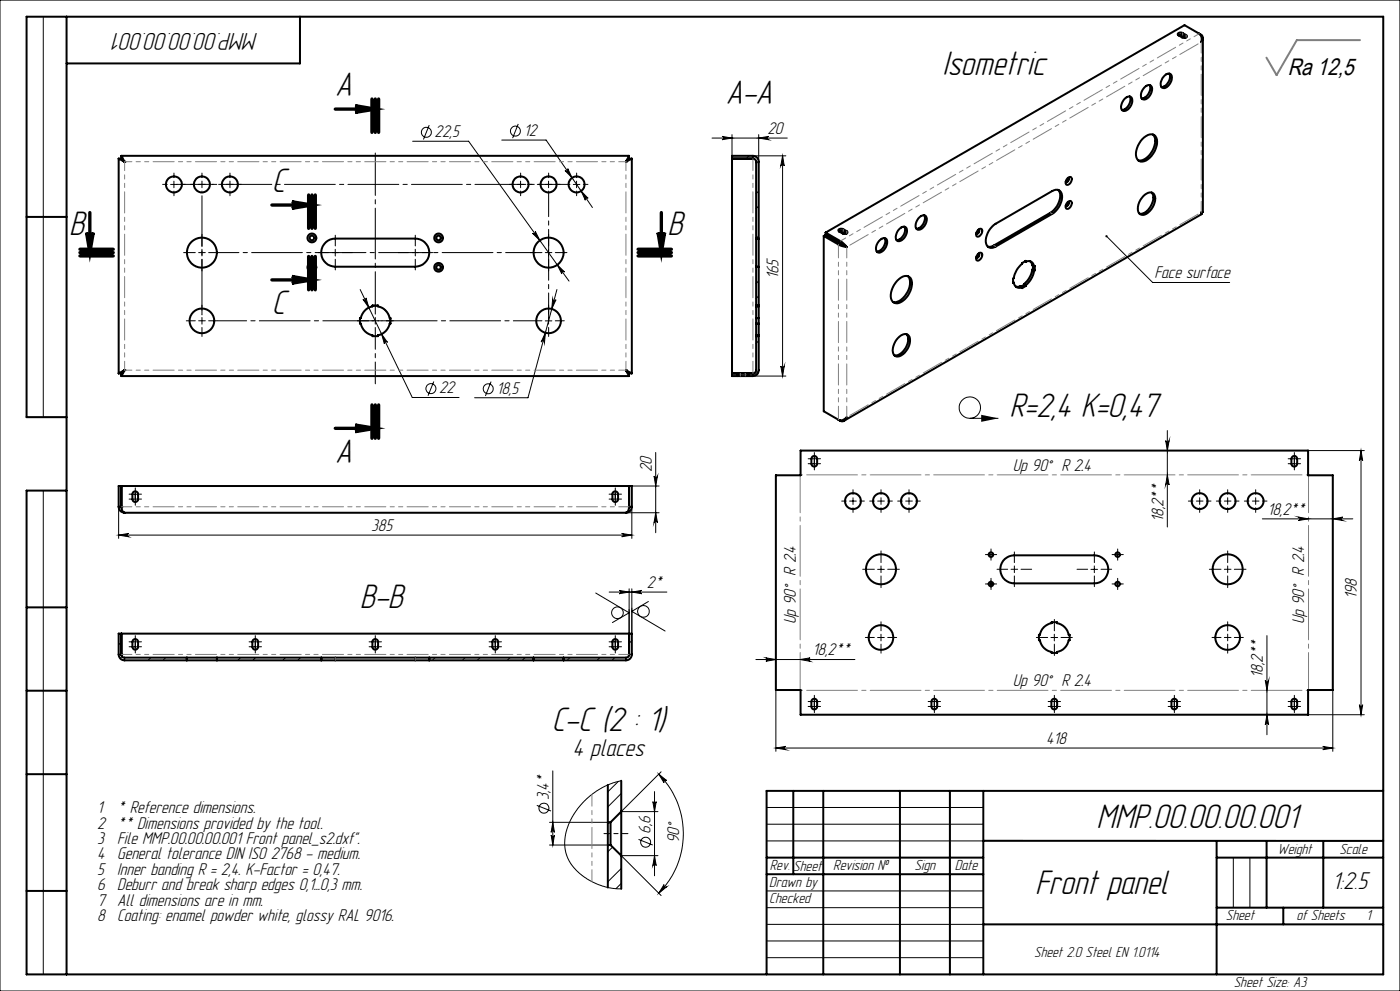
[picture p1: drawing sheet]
<svg xmlns="http://www.w3.org/2000/svg" width="420mm" height="297mm" viewBox="0 0 420 297" stroke-linecap="round" stroke-linejoin="round" font-family="sans-serif">
<g fill="none" stroke="#000" stroke-width=".3">
<path d="M0 0h420v297h-420zM13 5v120M128.8 37.5l-1.8 4.3M155.5 37.1l-1.7 4.3M51.2 55.3h2M52.2 54.3v2M123.8 42.3h16.8l30.1 41.9M150.5 42h13.3l13.9 20.2M155.2 55.3h2M156.2 54.3v2M163.6 55.3h2M164.6 54.3v2"/>
<path d="M169.5 51.1a.5 .5 0 0 0 .7 .1 .5 .5 0 0 0 .1-.7l1.3 2.8zM172 55.3h2M173 54.3v2M174.3 57.3l2.1 2.1a.5 .5 0 0 0-.6-.1 .5 .5 0 0 0-.2 .7zM213.6 41.4h22.6M216.6 40.9l3 .5-3 .5a.49 .49 0 0 0 .5-.5 .49 .49 0 0 0-.5-.5zM219.6 40.4v6.3M224.7 46.7l-.8 .8M225.8 46.7h10M227.6 40.4v8.1M227.6 41.4l3-.5a.49 .49 0 0 0-.5 .5 .49 .49 0 0 0 .5 .5zM227.6 57.3l-.8 .7"/>
<path d="M227.6 48.3l-.8 .8M234.8 46.7v66M234.8 46.7l.5 3a.51 .51 0 0 0-.5-.5 .51 .51 0 0 0-.6 .5zM99.6 75.7h2M100.6 74.7v2M159.8 69.9a.49 .49 0 0 0 .7 .1 .49 .49 0 0 0 .1-.6l1.4 2.7zM163.6 75.7h2M164.6 74.7v2M167.2 79.4l2.2 2.1a.49 .49 0 0 0-.7-.1 .49 .49 0 0 0-.1 .7zM227.6 70.7l-.8 .8M227.6 61.7l-.8 .8M332 70.8l13.8 13.9h23.1"/>
<path d="M108.1 86.8l15.6 32.3h14M108.9 89.7a.49 .49 0 0 0 .6 .2 .49 .49 0 0 0 .3-.6l.9 2.9zM109.8 92.7a4.4 4.4 0 0 1 5-.3 4.4 4.4 0 0 1 2.1 4.6M163.6 96.2h2M163.6 99.7l-.3 3.1a.51 .51 0 0 0-.3-.6 .51 .51 0 0 0-.7 .3zM164.6 95.2v2M165.8 89.6a.51 .51 0 0 0 .4 .6 .51 .51 0 0 0 .6-.4l-1.3 2.8zM167.1 86.8l-8.7 32.4h-16M227.6 84.2l-.8 .8M227.6 88.7l-.8 .8M114.5 100.1l1.7 2.5a.51 .51 0 0 0-.6-.2 .51 .51 0 0 0-.3 .6zM130.1 114.3l-1.7 4.3"/>
<path d="M147.3 114.4l-1.7 4.3M225.8 112.7h10M227.6 111.1l-1.6 1.6M227.6 102.1l-.8 .8M234.2 109.7a.51 .51 0 0 0 .6 .5 .51 .51 0 0 0 .5-.5l-.5 3zM196.7 135.6v24.1M243.3 139h2M244.3 138v2M291 125.4h8.5M349.7 132a.51 .51 0 0 0 .5 .5 .51 .51 0 0 0 .5-.5l-.5 3zM350.2 129v28.9M387.3 139h2"/>
<path d="M388.3 138v2M392.4 135h16.9M408.3 135l.5 3a.49 .49 0 0 0-.5-.4 .49 .49 0 0 0-.5 .4zM408.3 135v79.2M13 147v145M35.6 151.9v9.5M39.6 148.1h2M40.6 147.1v2M183.6 148.1h2M184.6 147.1v2M186.5 159.9l3 .5-3 .5a.49 .49 0 0 0 .5-.5 .49 .49 0 0 0-.5-.5zM187.8 153.7h9.9"/>
<path d="M188.7 145.7h9M189.5 151.9v9.5M196.2 142.7a.51 .51 0 0 0 .5 .4 .51 .51 0 0 0 .5-.4l-.5 3zM196.7 153.7l.5 3a.51 .51 0 0 0-.5-.5 .51 .51 0 0 0-.5 .5zM254.9 150.2h2M255.9 149.2v2M350.2 142.3l.5 3a.51 .51 0 0 0-.5-.4 .51 .51 0 0 0-.5 .4zM378.7 155.5h27.1M389.5 155l3 .5-3 .5a.51 .51 0 0 0 .5-.5 .51 .51 0 0 0-.5-.5zM399.8 155.5l3-.5a.51 .51 0 0 0-.5 .5 .51 .51 0 0 0 .5 .5zM35.6 160.4l3-.5a.49 .49 0 0 0-.5 .5 .49 .49 0 0 0 .5 .5zM35.6 160.4h153.9"/>
<path d="M178.7 177.7l10 6-5 2.9M182.7 177.4h17.4M185.7 176.9l3 .5-3 .5a.49 .49 0 0 0 .5-.5 .49 .49 0 0 0-.5-.5zM188.7 176.5v13.4M189.5 176.5v13.4M189.5 177.4l3-.5a.49 .49 0 0 0-.5 .5 .49 .49 0 0 0 .5 .5zM263.3 170.6h2M264.3 169.6v2M296.3 166.2h2M296.3 175h2M297.3 165.2v2M297.3 174v2"/>
<path d="M327.3 170.6h2M328.3 169.6v2M334.3 166.2h2M334.3 175h2M335.3 165.2v2M335.3 174v2M36.4 192.4l-.8 .8M36.6 196.7l-.5 .6M39.6 193.8h2M40.6 192.9v1.9M45.2 197.1l-.8 .8M49.7 197.1l-.8 .8"/>
<path d="M72.1 197.1l-.7 .8M75.6 193.8h2M76.6 192.9v1.9M76.7 197.1l-.9 .8M85.6 197.1l-.8 .8M90.1 197.1l-.8 .8M111.6 193.8h2M112.6 192.9v1.9M130.5 197.1l-.8 .8M139.5 197.1l-.8 .8M144 197.1l-.8 .8M147.6 192.4h2"/>
<path d="M148.6 191.4v2M153 197.1l-.8 .8M157.5 197.1l-.8 .8M171 197.1l-.9 .8M179.9 197.1l-.8 .8M183.6 192.4h2M184.4 197.1l-.8 .8M184.6 191.4v2M189.5 192l-.8 .8M194.5 180.3l-5 2.9 10 5.9M226.8 197.7h29.7M229.8 197.2l3 .5-3 .5a.51 .51 0 0 0 .4-.5 .51 .51 0 0 0-.4-.5z"/>
<path d="M240 197.7l3-.5a.51 .51 0 0 0-.4 .5 .51 .51 0 0 0 .4 .5zM263.3 191.1h2M264.3 190.1v2M315.3 191.1h2M316.3 190.1v2M380.1 190.5v29.7M232.8 206.8v18.4M243.3 210.3h2M244.3 209.3v2M279.3 210.3h2M280.3 209.3v2M315.3 210.3h2"/>
<path d="M316.3 209.3v2M351.3 210.3h2M352.3 209.3v2M379.6 203.9a.49 .49 0 0 0 .5 .5 .49 .49 0 0 0 .5-.5l-.5 3zM380.1 214.2l.5 3a.49 .49 0 0 0-.5-.5 .49 .49 0 0 0-.5 .5zM387.3 210.3h2M388.3 209.3v2M392.4 214.2h16.9M399.8 206.8v18.4M407.8 211.2a.49 .49 0 0 0 .5 .5 .49 .49 0 0 0 .5-.5l-.5 3zM165.8 231v22.3M185.5 234.2l-3.1 3.1"/>
<path d="M186.4 234l-2.6 .7-3.2 1.4-3 2-2.9 2.6-1.5 1.8-2 3.2-1.3 3.5-.5 3 .1 2.4 .8 2.5 1.5 2.5 2.2 2.3 3.3 2.2 3.4 1.4 3 .7 2.7 .2M186.4 237.8l-4 4M196.4 237.2v25.3M197.6 232l2.4 1.9a.51 .51 0 0 0-.7 0 .51 .51 0 0 0-.1 .7zM197.6 232a25.2 25.2 0 0 1 0 35.7M198.3 231.3l-11.9 11.9h11M232.8 224.2l3-.5a.49 .49 0 0 0-.5 .5 .49 .49 0 0 0 .5 .5zM232.8 224.2h167M396.8 223.7l3 .5-3 .5a.49 .49 0 0 0 .5-.5 .49 .49 0 0 0-.5-.5zM161 241.4l4.3 1.7M164.9 253.3h17.5M164.9 246.4h17.5"/>
<path d="M165.3 250.3a.49 .49 0 0 0 .5 .4 .49 .49 0 0 0 .5-.4l-.5 3zM165.8 246.4l.5 3a.49 .49 0 0 0-.5-.4 .49 .49 0 0 0-.5 .4zM183.8 253.9l-1.4 1.4M191.6 251.6l4.2 1.7M195.9 240.2a.49 .49 0 0 0 .5 .5 .49 .49 0 0 0 .5-.5l-.5 3zM196.4 256.4l.5 3a.49 .49 0 0 0-.5-.4 .49 .49 0 0 0-.5 .4zM197.4 256.4h-11l11.9 12M230 247h65M230 242h65M230 252h65M370 257v15M375 257v15"/>
<path d="M186.4 260.3l-4 4M186.4 264.8l-1.6 1.5M199.2 265.1a.51 .51 0 0 0 .1 .7 .51 .51 0 0 0 .7 0l-2.4 1.9zM230 277h65M230 267h65M230 272h65M230 287h65M230 282h65"/>
<circle cx="127.9" cy="39.6" r="1.51"/>
<circle cx="154.6" cy="39.3" r="1.49"/>
<circle cx="129.3" cy="116.5" r="1.5"/>
<circle cx="146.5" cy="116.5" r="1.49"/>
<circle cx="290.9" cy="122.2" r="3.2"/>
<circle cx="185.2" cy="183.6" r="1.75"/>
<circle cx="193" cy="183.2" r="1.76"/>
<circle cx="163.2" cy="242.2" r="1.5"/>
<circle cx="193.7" cy="252.4" r="1.48"/>
</g>
<g fill="#000">
<path d="M331.7 70.6a.34 .34 0 0 1 .6 .2 .34 .34 0 0 1-.5 .4 .34 .34 0 0 1-.2-.6l.4 .2zM294.4 124.3l5.1 1.1-5.1 1z"/>
<path d="M106.6 31.7l6 1-6 1a1.01 1.01 0 0 0 .9-1 1.01 1.01 0 0 0-.9-1zM106.6 127.4l6 1-6 1a.99 .99 0 0 0 .9-1 .99 .99 0 0 0-.9-1z"/>
<path d="M234.8 46.7l.5 3a.51 .51 0 0 0-.5-.5 .51 .51 0 0 0-.6 .5zM234.2 109.7a.51 .51 0 0 0 .6 .5 .51 .51 0 0 0 .5-.5l-.5 3zM196.2 142.7a.51 .51 0 0 0 .5 .4 .51 .51 0 0 0 .5-.4l-.5 3zM196.7 153.7l.5 3a.51 .51 0 0 0-.5-.5 .51 .51 0 0 0-.5 .5zM195.9 240.2a.49 .49 0 0 0 .5 .5 .49 .49 0 0 0 .5-.5l-.5 3zM196.4 256.4l.5 3a.49 .49 0 0 0-.5-.4 .49 .49 0 0 0-.5 .4z"/>
<path d="M197.4 69.7a.99 .99 0 0 0 1 1 .99 .99 0 0 0 1-1l-1 6zM26 69.7a1.01 1.01 0 0 0 1 1 1.01 1.01 0 0 0 1-1l-1 6zM87.6 60.5l6 1-6 .9a.99 .99 0 0 0 .9-.9 .99 .99 0 0 0-.9-1zM87.6 82.9l6 1-6 1a1.01 1.01 0 0 0 .9-1 1.01 1.01 0 0 0-.9-1z"/>
<path d="M165.8 89.6l-.3 3 1.3-2.8a.51 .51 0 0 1-.6 .4 .51 .51 0 0 1-.4-.6zM163.6 99.7l-1.3 2.8a.51 .51 0 0 1 .7-.3 .51 .51 0 0 1 .3 .6zM108.9 89.7l1.8 2.5-.9-2.9a.49 .49 0 0 1-.2 .6 .49 .49 0 0 1-.7-.2zM114.5 100.1l.8 2.9a.51 .51 0 0 1 .3-.6 .51 .51 0 0 1 .6 .2zM167.2 79.4l1.4 2.7a.49 .49 0 0 1 .1-.7 .49 .49 0 0 1 .7 .1zM159.8 69.9l2.2 2.2-1.4-2.7a.49 .49 0 0 1-.1 .6 .49 .49 0 0 1-.7-.1zM174.3 57.3l1.3 2.7a.5 .5 0 0 1 .2-.7 .5 .5 0 0 1 .6 .1zM169.5 51.1l2.1 2.2-1.3-2.8a.49 .49 0 0 1-.1 .7 .49 .49 0 0 1-.7-.1z"/>
<path d="M225.5 111.9a.3 .3 0 0 1 .6 0 .3 .3 0 0 1-.6 0zM225.5 47.6a.3 .3 0 0 1 .6 0 .3 .3 0 0 1-.6 0z"/>
<path d="M35.6 160.4l3-.5a.49 .49 0 0 0-.5 .5 .49 .49 0 0 0 .5 .5zM186.5 159.9l3 .5-3 .5a.49 .49 0 0 0 .5-.5 .49 .49 0 0 0-.5-.5z"/>
<path d="M188.4 151.9a.3 .3 0 0 1 .6 0 .3 .3 0 0 1-.6 0zM36.1 151.9a.3 .3 0 0 1 .6 0 .3 .3 0 0 1-.6 0z"/>
<path d="M350.2 142.3l.5 3a.51 .51 0 0 0-.5-.4 .51 .51 0 0 0-.5 .4zM349.7 132a.51 .51 0 0 0 .5 .5 .51 .51 0 0 0 .5-.5l-.5 3zM165.3 250.3a.49 .49 0 0 0 .5 .4 .49 .49 0 0 0 .5-.4l-.5 3zM165.8 246.4l.5 3a.49 .49 0 0 0-.5-.4 .49 .49 0 0 0-.5 .4z"/>
<path d="M185.7 176.9l3 .5-3 .5a.49 .49 0 0 0 .5-.5 .49 .49 0 0 0-.5-.5zM189.5 177.4l3-.5a.49 .49 0 0 0-.5 .5 .49 .49 0 0 0 .5 .5z"/>
<path d="M188.4 196.1a.3 .3 0 0 1 .6 0 .3 .3 0 0 1-.6 0zM36.1 196.1a.3 .3 0 0 1 .6 0 .3 .3 0 0 1-.6 0z"/>
<path d="M229.8 197.2l3 .5-3 .5a.51 .51 0 0 0 .4-.5 .51 .51 0 0 0-.4-.5zM240 197.7l3-.5a.51 .51 0 0 0-.4 .5 .51 .51 0 0 0 .4 .5zM216.6 40.9l3 .5-3 .5a.49 .49 0 0 0 .5-.5 .49 .49 0 0 0-.5-.5zM227.6 41.4l3-.5a.49 .49 0 0 0-.5 .5 .49 .49 0 0 0 .5 .5z"/>
<path d="M407.8 211.2a.49 .49 0 0 0 .5 .5 .49 .49 0 0 0 .5-.5l-.5 3zM408.3 135l.5 3a.49 .49 0 0 0-.5-.4 .49 .49 0 0 0-.5 .4zM380.1 214.2l.5 3a.49 .49 0 0 0-.5-.5 .49 .49 0 0 0-.5 .5zM379.6 203.9a.49 .49 0 0 0 .5 .5 .49 .49 0 0 0 .5-.5l-.5 3z"/>
<path d="M232.8 224.2l3-.5a.49 .49 0 0 0-.5 .5 .49 .49 0 0 0 .5 .5zM396.8 223.7l3 .5-3 .5a.49 .49 0 0 0 .5-.5 .49 .49 0 0 0-.5-.5zM389.5 155l3 .5-3 .5a.51 .51 0 0 0 .5-.5 .51 .51 0 0 0-.5-.5zM399.8 155.5l3-.5a.51 .51 0 0 0-.5 .5 .51 .51 0 0 0 .5 .5z"/>
<path d="M199.2 265.1a.51 .51 0 0 0 .1 .7 .51 .51 0 0 0 .7 0l-2.4 1.9zM197.6 232l2.4 1.9a.51 .51 0 0 0-.7 0 .51 .51 0 0 0-.1 .7z"/>
</g>
<path d="M106.6 31.7l6 1-6 1a1.01 1.01 0 0 0 .9-1 1.01 1.01 0 0 0-.9-1zM26 69.7a1.01 1.01 0 0 0 1 1 1.01 1.01 0 0 0 1-1l-1 6zM87.6 60.5l6 1-6 .9a.99 .99 0 0 0 .9-.9 .99 .99 0 0 0-.9-1zM197.4 69.7a.99 .99 0 0 0 1 1 .99 .99 0 0 0 1-1l-1 6zM87.6 82.9l6 1-6 1a1.01 1.01 0 0 0 .9-1 1.01 1.01 0 0 0-.9-1zM106.6 127.4l6 1-6 1a.99 .99 0 0 0 .9-1 .99 .99 0 0 0-.9-1z" fill="none" stroke="#000" stroke-width="1" stroke-linecap="butt"/>
<g fill="none" stroke="#000" stroke-width=".3" stroke-dasharray="15.2 1.3 1.3 1.3">
<path d="M50.2 55.3h-1.4M52.2 53.3v-1.4M52.2 57.3v1.4M54.2 55.3h1.4M58.6 55.3h-1.4M60.6 55.3v-1M60.6 55.3h-1M60.6 55.3v1M60.6 55.3h1M60.6 53.3v-1.4M62.6 55.3h1.4M67 55.3h-1.4"/>
<path d="M69 55.3v-1M69 55.3h-1M69 55.3v1M69 55.3h1M69 53.3v-1.4M69 57.3v1.4M71 55.3h1.4M154.2 55.3h-1.4M156.2 53.3v-1.4M156.2 57.3v1.4M158.2 55.3h1.4M162.6 55.3h-1.4"/>
<path d="M164.6 53.3v-1.4M166.6 55.3h1.4M173 53.3v-1.4M173 57.3v1.4M175 55.3h1.4M58.6 75.7h-3.5M60.6 75.7v-1M60.6 75.7h-1M60.6 75.7v1M60.6 75.7h1M60.6 73.7v-3.5M60.6 77.7v3.5"/>
<path d="M98.6 75.7h-3.2M100.6 73.7v-3.2M100.6 77.7v3.2M102.6 75.7h3.2M122.6 75.7h-3.2M124.6 75.7h1M124.6 75.7v-1M124.6 75.7h-1M124.6 75.7v1M124.6 73.7v-3.2M124.6 77.7v3.2M126.6 75.7h3.2"/>
<path d="M162.6 75.7h-3.5M164.6 73.7v-3.5M164.6 77.7v3.5M166.6 75.7h3.5M58.6 96.1h-2.7M60.6 96.1v-1M60.6 96.1h-1M60.6 96.1v1M60.6 96.1h1M60.6 94.1v-2.7M60.6 98.1v2.7M62.6 96.1h2.7"/>
<path d="M110.6 96.1h-3.4M112.6 96.1v-1M112.6 96.1h-1M112.6 96.1v1M112.6 96.1h1M114.6 96.1h3.4M164.6 94.1v-2.7M164.6 98.1v2.7M166.6 96.1h2.7M243.3 139h-.9M243.3 137.5h-.9M244.3 138v-.9"/>
<path d="M244.3 140v.8M244.3 137.5v-1M244.3 137.5h-1M244.3 137.5v1M244.3 137.5h1M244.3 136.5v-.9M244.3 138.5v.9M245.3 139h.9M245.3 137.5h.9M387.3 139h-.9M387.3 137.5h-.9M388.3 138v-.9"/>
<path d="M388.3 140v.8M388.3 137.5v-1M388.3 137.5h-1M388.3 137.5v1M388.3 137.5h1M388.3 136.5v-.9M388.3 138.5v.9M389.3 139h.9M389.3 137.5h.9M39.6 148.1h-.9M39.6 149.6h-.9M40.6 149.1v.9"/>
<path d="M40.6 147.1v-.9M40.6 149.6v1M40.6 149.6h1M40.6 149.6v-1M40.6 149.6h-1M40.6 150.6v.8M40.6 148.6v-.9M41.6 148.1h.8M41.6 149.6h.8M183.6 148.1h-.9M183.6 149.6h-.9M184.6 149.1v.9"/>
<path d="M184.6 147.1v-.9M184.6 149.6v1M184.6 149.6h1M184.6 149.6v-1M184.6 149.6h-1M184.6 150.6v.8M184.6 148.6v-.9M185.6 148.1h.8M185.6 149.6h.8M253.9 150.2h-1.4M255.9 148.2v-1.4M255.9 152.2v1.4"/>
<path d="M257.9 150.2h1.4M262.3 150.2h-1.4M264.3 150.2v-1M264.3 150.2h-1M264.3 150.2v1M264.3 150.2h1M264.3 148.2v-1.4M264.3 152.2v1.4M266.3 150.2h1.4M270.7 150.2h-1.4M272.7 150.2v-1M272.7 150.2h-1"/>
<path d="M272.7 150.2v1M272.7 150.2h1M272.7 148.2v-1.4M272.7 152.2v1.4M274.7 150.2h1.4M357.9 150.2h-1.4M359.9 150.2v-1M359.9 150.2h-1M359.9 150.2v1M359.9 150.2h1M359.9 148.2v-1.4M359.9 152.2v1.4"/>
<path d="M361.9 150.2h1.4M366.3 150.2h-1.4M368.3 150.2v-1M368.3 150.2h-1M368.3 150.2v1M368.3 150.2h1M368.3 148.2v-1.4M368.3 152.2v1.4M370.3 150.2h1.4M374.7 150.2h-1.4M376.7 150.2v-1M376.7 150.2h-1"/>
<path d="M376.7 150.2v1M376.7 150.2h1M376.7 148.2v-1.4M376.7 152.2v1.4M378.7 150.2h1.4M262.3 170.6h-3.5M264.3 168.6v-3.5M264.3 172.6v3.5M266.3 170.6h3.5M296.3 166.2h-.7M296.3 175h-.7M297.3 165.2v-.7"/>
<path d="M297.3 167.2v.7M297.3 174v-.7M297.3 176v.7M298.3 166.2h.7M298.3 175h.7M302.3 170.6h-3.2M304.3 170.6h-1M304.3 170.6v1M304.3 170.6h1M304.3 170.6v-1M304.3 172.6v3.2M304.3 168.6v-3.2"/>
<path d="M306.3 170.6h3.2M326.3 170.6h-3.2M328.3 172.6v3.2M328.3 168.6v-3.2M330.3 170.6h3.2M334.3 166.2h-.7M334.3 175h-.7M335.3 165.2v-.7M335.3 167.2v.7M335.3 174v-.7M335.3 176v.7M336.3 166.2h.7"/>
<path d="M336.3 175h.7M366.3 170.6h-3.5M368.3 170.6v-1M368.3 170.6h-1M368.3 170.6v1M368.3 170.6h1M368.3 168.6v-3.5M368.3 172.6v3.5M370.3 170.6h3.5M39.6 193.8h-.9M39.6 192.4h-.9M40.6 192.8v-.8"/>
<path d="M40.6 194.8v.9M40.6 192.4v-1M40.6 192.4h-1M40.6 192.4v1M40.6 192.4h1M40.6 191.4v-.9M40.6 193.4v.8M41.6 193.8h.8M41.6 192.4h.8M75.6 193.8h-.9M75.6 192.4h-.9M76.6 192.8v-.8"/>
<path d="M76.6 194.8v.9M76.6 192.4v-1M76.6 192.4h-1M76.6 192.4v1M76.6 192.4h1M76.6 191.4v-.9M76.6 193.4v.8M77.6 193.8h.8M77.6 192.4h.8M111.6 193.8h-.9M111.6 192.4h-.9M112.6 192.8v-.8"/>
<path d="M112.6 194.8v.9M112.6 192.4v-1M112.6 192.4h-1M112.6 192.4v1M112.6 192.4h1M112.6 191.4v-.9M112.6 193.4v.8M113.6 193.8h.8M113.6 192.4h.8M147.6 192.4h-.9M147.6 193.8h-.9M148.6 193.4v.8"/>
<path d="M148.6 191.4v-.9M148.6 193.8v1M148.6 193.8h1M148.6 193.8v-1M148.6 193.8h-1M148.6 194.8v.9M148.6 192.8v-.8M149.6 192.4h.8M149.6 193.8h.8M183.6 192.4h-.9M183.6 193.8h-.9M184.6 193.4v.8"/>
<path d="M184.6 191.4v-.9M184.6 193.8v1M184.6 193.8h1M184.6 193.8v-1M184.6 193.8h-1M184.6 194.8v.9M184.6 192.8v-.8M185.6 192.4h.8M185.6 193.8h.8M262.3 191h-2.7M264.3 189v-2.7M264.3 193v2.7"/>
<path d="M266.3 191h2.7M314.3 191h-3.4M316.3 189v-3.4M316.3 193v3.4M318.3 191h3.4M366.3 191h-2.7M368.3 191v-1M368.3 191h-1M368.3 191v1M368.3 191h1M368.3 189v-2.7M368.3 193v2.7"/>
<path d="M370.3 191h2.7M243.3 210.2h-.9M243.3 211.7h-.9M244.3 211.2v.9M244.3 209.2v-.8M244.3 211.7v1M244.3 211.7h1M244.3 211.7v-1M244.3 211.7h-1M244.3 212.7v.9M244.3 210.7v-.8M245.3 210.2h.9"/>
<path d="M245.3 211.7h.9M279.3 210.2h-.9M279.3 211.7h-.9M280.3 211.2v.9M280.3 209.2v-.8M280.3 211.7v1M280.3 211.7h1M280.3 211.7v-1M280.3 211.7h-1M280.3 212.7v.9M280.3 210.7v-.8M281.3 210.2h.9"/>
<path d="M281.3 211.7h.9M315.3 210.2h-.9M315.3 211.7h-.9M316.3 211.2v.9M316.3 209.2v-.8M316.3 211.7v1M316.3 211.7h1M316.3 211.7v-1M316.3 211.7h-1M316.3 212.7v.9M316.3 210.7v-.8M317.3 210.2h.9"/>
<path d="M317.3 211.7h.9M351.3 210.2h-.9M351.3 211.7h-.9M352.3 211.2v.9M352.3 209.2v-.8M352.3 211.7v1M352.3 211.7h1M352.3 211.7v-1M352.3 211.7h-1M352.3 212.7v.9M352.3 210.7v-.8M353.3 210.2h.9"/>
<path d="M353.3 211.7h.9M387.3 210.2h-.9M387.3 211.7h-.9M388.3 211.2v.9M388.3 209.2v-.8M388.3 211.7v1M388.3 211.7h1M388.3 211.7v-1M388.3 211.7h-1M388.3 212.7v.9M388.3 210.7v-.8M389.3 210.2h.9"/>
<path d="M389.3 211.7h.9"/>
</g>
<path d="M60.6 57.3v37.1" fill="none" stroke="#000" stroke-width=".3" stroke-dasharray="15.2 1.3 1.3 1.3" stroke-dashoffset="-1.4"/>
<path d="M62.6 75.7h98.2" fill="none" stroke="#000" stroke-width=".3" stroke-dasharray="15.2 1.3 1.3 1.3" stroke-dashoffset="6.2"/>
<path d="M112.6 94.1v-48.2" fill="none" stroke="#000" stroke-width=".3" stroke-dasharray="15.2 1.3 1.3 1.3" stroke-dashoffset="2.5"/>
<path d="M112.6 98.1v16.9" fill="none" stroke="#000" stroke-width=".3" stroke-dasharray="15.2 1.3 1.3 1.3" stroke-dashoffset="8.7"/>
<path d="M162.6 96.1h-97.2" fill="none" stroke="#000" stroke-width=".3" stroke-dasharray="15.2 1.3 1.3 1.3" stroke-dashoffset="6.6"/>
<path d="M164.6 57.3v38.2" fill="none" stroke="#000" stroke-width=".3" stroke-dasharray="15.2 1.3 1.3 1.3" stroke-dashoffset="7.6"/>
<path d="M171 55.3h-118" fill="none" stroke="#000" stroke-width=".3" stroke-dasharray="15.2 1.3 1.3 1.3" stroke-dashoffset="5.8"/>
<path d="M188.4 249.8h-7.2" fill="none" stroke="#000" stroke-width=".3" stroke-dasharray="15.2 1.3 1.3 1.3" stroke-dashoffset="13.5"/>
<g fill="none" stroke="#000" stroke-width="1">
<path d="M100.6 32.7h12M111.6 29.7v10M112.6 29.7v10M113.6 29.7v10M92.6 58.4v10M93.6 58.4v10M94.6 58.4v10M24 75.7h10M24 74.7h10M24 76.7h10M27 63.7v12M81.6 61.5h12"/>
<path d="M92.6 76.9v10M93.6 76.9v10M94.6 76.9v10M191.4 75.7h10M191.4 74.7h10M191.4 76.7h10M198.4 63.7v12M81.6 83.9h12M100.6 128.4h12M111.6 121.4v10M112.6 121.4v10M113.6 121.4v10z"/>
</g>
<g fill="none" stroke="#000" stroke-width=".6">
<path d="M20 5v287M90 5v14h-70M353.4 10.1l.4-.3a2.22 2.22 0 0 1 2 .7l.3 .4-.5 .4a2.22 2.22 0 0 1-2-.7zM353.5 10.6l.3-.2a2.29 2.29 0 0 1 2 .7M355.4 10.9v.4M355.8 11.1l.1 .1M359.8 10.1a2.13 2.13 0 0 1 .6 2.5 1.41 1.41 0 0 0 0-2.2M359.8 10.1l-4.4-2.6-107.7 62.2M359.8 10.1l.6 .3M360.4 10.4l-.2 .1M360.9 11.4v52.1l-.5 .1 .1 .6-107.3 61.9M337.6 29.4a1.17 1.17 0 0 1 1.5-.4 1.17 1.17 0 0 1 .6 1.5 3 3 0 0 1-2.7 2.8 1.65 1.65 0 0 1-.4-2.4z"/>
<path d="M338.9 28.9a3.1 3.1 0 0 1-2.3 4M343.5 26a1.17 1.17 0 0 1 1.6-.5 1.17 1.17 0 0 1 .5 1.6 2.89 2.89 0 0 1-2.6 2.7 1.82 1.82 0 0 1-.2-2.9zM344.8 25.5a3.1 3.1 0 0 1-2.3 4M349.5 22.6a1.17 1.17 0 0 1 1.5-.5 1.17 1.17 0 0 1 .5 1.5 2.97 2.97 0 0 1-2.6 2.8 1.6 1.6 0 0 1-.4-2.4zM350.8 22a3.1 3.1 0 0 1-2.4 4.1M35.6 47.6h.8l1 .9M35.6 47.6l1.8 .9M35.6 47.6v64.3M36.4 46.7l1 1.8M36.4 46.7v.8l1 1M36.4 46.7h152.3M37.4 48.5h.1"/>
<path d="M187.8 48.5h.1M188.7 46.7l-.9 1.8M188.7 47.5l-.9 1M188.7 46.7v.8M188.7 47.6l-.9 .9M188.7 47.6h.8M189.5 47.6l-1.7 .9M189.5 47.6v64.3M219.6 47.5h6.2M225.8 47.5a.96 .96 0 0 1 1 1v23M225.8 47.6h.4M317.5 56.9a4.4 4.4 0 0 1-.8 5.5l-1.6 1.4-17 9.8-1 .4-.8-.1"/>
<path d="M320.3 53.4l.8-.4a1.46 1.46 0 0 1 .2 1.6 1.46 1.46 0 0 1-1.3 .8l-.3-.8zM320.4 53.3a.64 .64 0 0 1 .1 .8 .64 .64 0 0 1-.8 .3M320.4 53.3a.81 .81 0 0 1-.6 1.2M342.7 41.7l1.1-.9a1.95 1.95 0 0 1 2.3-.4 1.95 1.95 0 0 1 1 2.1 6.4 6.4 0 0 1-4.4 5.9 2.23 2.23 0 0 1-1.8-3.2l.5-1.5zM342.9 58.8l.5-.4a1.79 1.79 0 0 1 2.4-.6 1.79 1.79 0 0 1 .7 2.3 5.3 5.3 0 0 1-3.6 4.3 1.73 1.73 0 0 1-1.5-2.5l.7-1.9zM345.5 57.7a4.2 4.2 0 0 1-1.1 5.2l-1 .8-1 .4-.6-.1M345.9 40.3a4.9 4.9 0 0 1-1 6.1l-1.1 1a2.76 2.76 0 0 1-2.3 .6M8 65h12M97.8 72.6a4.2 4.2 0 0 1 2.8-1.1h24a4.2 4.2 0 0 1 4.2 4.2 4.2 4.2 0 0 1-4.2 4.2h-24a4.2 4.2 0 0 1-4-2.7 4.2 4.2 0 0 1 1.2-4.6zM226.8 71.5v8.4M226.8 71.5h.8M226.8 79.9h.8"/>
<path d="M226.8 79.9v11.9M227.6 71.5v-23a1.75 1.75 0 0 0-1.8-1.8h-6.2v66h1.6M227.6 71.5v8.4M227.6 79.9v11.9M247.1 70.7v52.6l4.4 2.5a2.03 2.03 0 0 0 2.5-.7 1.36 1.36 0 0 1-1.9 1M247.1 70.7l4.4 2.6M247.7 70.4l-.6 .3M247.7 69.7v.7l4.4 2.6M247.7 69.7l4.4 2.5M251.5 73.3l2.5 .7M251.6 68.8l.4-.2a2.21 2.21 0 0 1 2 .7l.2 .5-.5 .3a2.25 2.25 0 0 1-2-.7zM251.7 69.4l.3-.2a2.21 2.21 0 0 1 2 .7v.1"/>
<path d="M252.1 72.2v.7l1.3 .8M252.1 72.2l1.9 1.8M252.1 73l1.3 .7M252.1 73l-.6 .3M253.4 73.7l.6 .3M263.7 72.3l.4-.4a1.17 1.17 0 0 1 1.5-.5 1.17 1.17 0 0 1 .5 1.6 2.97 2.97 0 0 1-2.6 2.7 1.87 1.87 0 0 1-.2-2.9zM265.4 71.4a3.1 3.1 0 0 1-2.4 4M269.6 68.9l.4-.4a1.19 1.19 0 0 1 1.5-.5 1.19 1.19 0 0 1 .6 1.5 3 3 0 0 1-2.7 2.8 1.65 1.65 0 0 1-.4-2.4zM271.3 67.9a3.1 3.1 0 0 1-2.3 4.1M275.5 65.4l.4-.4a1.17 1.17 0 0 1 1.6-.4 1.17 1.17 0 0 1 .5 1.5 3 3 0 0 1-2.7 2.8 2.27 2.27 0 0 1 .2-3.5zM277.2 64.5a3.1 3.1 0 0 1-2.3 4M293.4 76.2a.81 .81 0 0 1 1.1-.4 1.57 1.57 0 0 1-1.4 2.3l-.2-.2-.1-.6z"/>
<path d="M293.4 69l.3-.3a.64 .64 0 0 1 .9 0 .64 .64 0 0 1 0 .9l-.3 .7a.87 .87 0 0 1-1.4 .4v-1zM293.5 68.9a.64 .64 0 0 1 .1 .8 .64 .64 0 0 1-.8 .3M293.5 76.1a.64 .64 0 0 1 .1 .8 .64 .64 0 0 1-.8 .2M293.6 68.9a.89 .89 0 0 1-.7 1.1M293.6 76.1a.89 .89 0 0 1-.7 1.1M297.6 67.9l1.1-.8 17-9.8a1.86 1.86 0 0 1 2.2-.2 1.86 1.86 0 0 1 .7 2.2 6.6 6.6 0 0 1-2.9 4.8l-17 9.8a1.87 1.87 0 0 1-2.3 .1 1.87 1.87 0 0 1-.7-2.1l.6-2.1zM307.6 78.3l.2 .1M307.8 78.4v-.2a7.9 7.9 0 0 0-3.9 6.6l.2-.1M307.8 78.4a1.69 1.69 0 0 1 2.4 1.4M309.1 78.3l.6 1.2 .5 .3M309.9 79.6v1.1M310.2 79.8l.2-.1v1.3"/>
<path d="M320.3 60.6l.8-.4a1.46 1.46 0 0 1 .2 1.6 1.46 1.46 0 0 1-1.3 .8l-.3-.8zM320.4 60.5a.64 .64 0 0 1 .1 .8 .64 .64 0 0 1-.8 .3M320.4 60.5a.83 .83 0 0 1-.6 1.2M109.5 93.1l1-.9 1.3-.4v-.3h1.6v.3a4.9 4.9 0 0 1 3.8 5.2h-.3a4.9 4.9 0 0 1-5.1 3.7v-.2a4.9 4.9 0 0 1-3.8-5.1h.2l.5-1.3zM226.8 91.8v3.6M226.8 97v3.5M226.8 95.4h.8M226.8 97h.8M226.8 91.5h.8M226.8 95.4v1.6M226.8 91.8h.8M227.6 91.8v3.6"/>
<path d="M227.6 97v3.5M227.6 95.4v1.6M269.2 84.1l.5-.5a2.1 2.1 0 0 1 2.2-.9 2.1 2.1 0 0 1 1.6 1.6 6.3 6.3 0 0 1-4.3 6.6 2.25 2.25 0 0 1-1.9-3.3l.9-2.2zM272.4 82.8a5 5 0 0 1-1 6l-1.7 1.4-1.1 .4-.7-.1M303.9 84.6l.2 .1M304.1 84.7a1.71 1.71 0 0 0 2.5 1.4M304.7 85.9l1.3-.1 .6 .3M307.2 85.2l.6 .3M307.2 85.4l.6 .3M307.2 85.4l-1 .5M307.2 85.2v.2M307.8 85.7l-1.2 .7v-.3"/>
<path d="M307.8 85.5v.2M309.7 80.8a7.1 7.1 0 0 1-2.5 4.4M309.7 80.8l.5 .3M309.9 80.7l.5 .3M309.9 80.7l-.2 .1M310.2 81.1a7.1 7.1 0 0 1-2.4 4.4M310.4 81l-.2 .1M36.4 112.7h152.3M37.4 110.9h.1M37.4 110.9l-1 1h-.8M37.4 110.9l-1.8 1M37.4 110.9l-1 1v.8"/>
<path d="M37.4 110.9l-1 1.8M187.8 110.9l1.7 1M187.8 110.9l.9 1.8M187.8 110.9l.9 1M187.8 110.9h.1M188.7 111.9v.8M188.7 111.9h.8M221.2 112.7h3.2M222.1 111.9h-.9v.8M223.6 111.9h.8v.8M225.8 111.9h-6.2M226.2 111.9h-.4"/>
<path d="M226.8 100.5v10.4a.96 .96 0 0 1-1 1M226.8 100.7h.8M226.8 100.5h.8M227.6 100.5v10.4a1.69 1.69 0 0 1-1.8 1.8h-1.4M269.4 101.3l.5-.5a1.78 1.78 0 0 1 2.4-.5 1.78 1.78 0 0 1 .7 2.3 4.7 4.7 0 0 1-4 4.3 2.55 2.55 0 0 1-.7-3.8zM272 100.2a4.7 4.7 0 0 1-2.2 6l-1.5 .3M20 125h-12v-120h407v287h-407v-145h12M240.2 135h152.2v7.4h7.4v64.4h-7.4v7.4h-152.2v-7.4h-7.4v-64.4h7.4zM243.7 136.9a.85 .85 0 0 1 .9-.2 .85 .85 0 0 1 .5 .8v1.5a.86 .86 0 0 1-.8 .8 .86 .86 0 0 1-.9-.8v-1.5zM251.6 125.8l.5 .3M252.1 126v.1M387.7 136.9a.85 .85 0 0 1 .9-.2 .85 .85 0 0 1 .5 .8v1.5a.86 .86 0 0 1-.8 .8 .86 .86 0 0 1-.9-.8v-1.5z"/>
<path d="M35.6 151.9l.2 .8a1.78 1.78 0 0 0 1.6 1M35.6 151.9v-6.2h153.9v6.2M35.6 151.9h.8M36.4 151.9v.3M36.4 145.7v6.2M36.4 145.7v6.4a1.59 1.59 0 0 0 1 1.6M37.4 153.7h150.4M40 147.5a.85 .85 0 0 1 .9-.2 .85 .85 0 0 1 .5 .8v1.5a.85 .85 0 0 1-.8 .9 .85 .85 0 0 1-.9-.9v-1.5zM184 147.5a.85 .85 0 0 1 .9-.2 .85 .85 0 0 1 .5 .8v1.5a.85 .85 0 0 1-.8 .9 .85 .85 0 0 1-.9-.9l.1-1.8zM188.7 151.9v.5a1.23 1.23 0 0 1-.9 1.3M188.7 145.7v6.2M188.7 151.9v.3"/>
<path d="M188.7 151.9h.8M189.5 151.9l-.2 .8a1.78 1.78 0 0 1-1.5 1M301.4 167.5a4.2 4.2 0 0 1 2.9-1.1h24a4.2 4.2 0 0 1 4.2 4.2 4.2 4.2 0 0 1-4.2 4.2h-24a4.2 4.2 0 0 1-3.9-2.7 4.2 4.2 0 0 1 1-4.6zM8 182h12M36.4 189.9v6.2a.91 .91 0 0 0 1 1h18.7M36.4 189.9v6.5M40 191.8a.85 .85 0 0 1 .9-.2 .85 .85 0 0 1 .5 .8v1.4a.85 .85 0 0 1-.8 .9 .85 .85 0 0 1-.9-.9v-1.4zM56.1 197.9h-18.7a1.75 1.75 0 0 1-1.8-1.8v-6.2h153.9v6.2a1.75 1.75 0 0 1-1.7 1.8h-18.7M56.1 197.9h9M56.1 197.1h9M56.1 197.1v.8M65.1 197.9h31.3"/>
<path d="M65.1 197.1h31.3M65.1 197.1v.8M76 191.8a.87 .87 0 0 1 .9-.2 .87 .87 0 0 1 .5 .8v1.4a.86 .86 0 0 1-.8 .9 .86 .86 0 0 1-.9-.9v-1.4zM96.4 197.9h32.4M96.4 197.1h32.4M96.4 197.1v.8M112 191.8a.85 .85 0 0 1 .9-.2 .85 .85 0 0 1 .5 .8v1.4a.85 .85 0 0 1-.8 .9 .85 .85 0 0 1-.9-.9l.1-1.8zM128.8 197.9h31.3M128.8 197.1h31.3M128.8 197.1v.8M148 191.8a.87 .87 0 0 1 .9-.2 .87 .87 0 0 1 .5 .8v1.4a.86 .86 0 0 1-.8 .9 .86 .86 0 0 1-.9-.9v-1.4zM160.1 197.9h9"/>
<path d="M160.1 197.1h9M160.1 197.1v.8M169.1 197.1v.8M184 191.8a.85 .85 0 0 1 .9-.2 .85 .85 0 0 1 .5 .8v1.4a.85 .85 0 0 1-.8 .9 .85 .85 0 0 1-.9-.9l.1-1.8zM188.7 189.9v6.2M188.7 196.1v.4M188.7 196.1a.91 .91 0 0 1-.9 1h-18.7M313.2 188l1.1-.8 1.2-.4v-.3h1.6v.3a4.8 4.8 0 0 1 3.8 5.1h-.3a4.8 4.8 0 0 1-5.1 3.8v-.3a4.9 4.9 0 0 1-3.8-5.2h.3l.4-1.2zM8 207h12M243.7 209.7a.87 .87 0 0 1 .9-.2 .87 .87 0 0 1 .5 .8v1.4a.86 .86 0 0 1-.8 .9 .86 .86 0 0 1-.9-.9v-1.4zM279.7 209.7a.88 .88 0 0 1 .9-.2 .88 .88 0 0 1 .6 .8v1.4a.86 .86 0 0 1-.9 .9 .86 .86 0 0 1-.9-.9v-1.4zM315.7 209.7a.87 .87 0 0 1 .9-.2 .87 .87 0 0 1 .5 .8v1.4a.86 .86 0 0 1-.8 .9 .86 .86 0 0 1-.9-.9v-1.4z"/>
<path d="M351.7 209.7a.85 .85 0 0 1 .9-.2 .85 .85 0 0 1 .5 .8v1.4a.85 .85 0 0 1-.8 .9 .85 .85 0 0 1-.9-.9v-1.4zM387.7 209.7a.87 .87 0 0 1 .9-.2 .87 .87 0 0 1 .5 .8v1.4a.86 .86 0 0 1-.8 .9 .86 .86 0 0 1-.9-.9v-1.4zM8 232h12M182.4 235.2v11.2M186.4 234v9.2M238 237v25M247 237v55M270 237v55M285 237v55M295 237v55M415 237h-185v55M182.4 246.4v6.9"/>
<path d="M182.4 246.4h.8M182.4 253.3h.8M182.4 253.3v12.7M183.2 246.4v6.9M183.2 253.3l3.2 3.1M186.4 243.2v13.2M186.4 256.4v10M186.4 243.2l-3.2 3.2M230 257h65M295 252h120M365 252v40M365 257h50"/>
<path d="M380 252v20M397 252v20M8 267h12M230 262h65M295 277h120M365 272h50M385 272v5"/>
<circle cx="52.2" cy="55.3" r="2.4"/>
<circle cx="60.6" cy="55.3" r="2.4"/>
<circle cx="69" cy="55.3" r="2.39"/>
<circle cx="156.2" cy="55.3" r="2.4"/>
<circle cx="164.6" cy="55.3" r="2.4"/>
<circle cx="173" cy="55.3" r="2.4"/>
<circle cx="60.6" cy="75.7" r="4.5"/>
<circle cx="93.6" cy="71.3" r="1.33"/>
<circle cx="93.6" cy="71.3" r=".68"/>
<circle cx="131.6" cy="71.3" r="1.32"/>
<circle cx="131.6" cy="71.3" r=".68"/>
<circle cx="164.6" cy="75.7" r="4.5"/>
<circle cx="60.6" cy="96.2" r="3.7"/>
<circle cx="93.6" cy="80.1" r="1.33"/>
<circle cx="93.6" cy="80.1" r=".69"/>
<circle cx="131.6" cy="80.1" r=".69"/>
<circle cx="131.6" cy="80.1" r="1.32"/>
<circle cx="164.6" cy="96.2" r="3.7"/>
<circle cx="255.9" cy="150.2" r="2.4"/>
<circle cx="264.3" cy="150.2" r="2.4"/>
<circle cx="272.7" cy="150.2" r="2.4"/>
<circle cx="359.9" cy="150.2" r="2.4"/>
<circle cx="368.3" cy="150.2" r="2.4"/>
<circle cx="376.7" cy="150.2" r="2.4"/>
<circle cx="264.3" cy="170.6" r="4.5"/>
<circle cx="297.3" cy="166.2" r=".68"/>
<circle cx="297.3" cy="175" r=".67"/>
<circle cx="335.3" cy="166.2" r=".67"/>
<circle cx="335.3" cy="175" r=".67"/>
<circle cx="368.3" cy="170.6" r="4.5"/>
<circle cx="264.3" cy="191.1" r="3.7"/>
<circle cx="368.3" cy="191.1" r="3.7"/>
</g>
<path d="M383 22.5h.1" fill="none" stroke="#808080" stroke-width=".3" stroke-dasharray="15.2 1.3 1.3 1.3"/>
<path d="M240.2 142.3h152.2M392.4 206.9h-152.2" fill="none" stroke="#808080" stroke-width=".3" stroke-dasharray="15.2 1.3 1.3 1.3" stroke-dashoffset="-1.8"/>
<path d="M392.6 142.4v64.4M240.1 206.8v-64.4" fill="none" stroke="#808080" stroke-width=".3" stroke-dasharray="15.2 1.3 1.3 1.3" stroke-dashoffset="4"/>
<path d="M408 12h-19l-6 10.5-3.1-5.2" fill="none" stroke="#808080" stroke-width=".6"/>
<path d="M37.4 110.9v-62.4M187.8 110.9v-62.4" fill="none" stroke="#808080" stroke-width=".3" stroke-dasharray="6.3 1.3 1.3 1.3 1.3 1.3" stroke-dashoffset="3.7"/>
<path d="M37.4 48.5h150.4M37.4 110.9h150.4" fill="none" stroke="#808080" stroke-width=".3" stroke-dasharray="6.3 1.3 1.3 1.3 1.3 1.3" stroke-dashoffset="4.2"/>
<path d="M354.8 9.9v.6M355.8 11.1v-.6M253 68.7v.6M254 69.9v-.6M298.1 73.6l.6 .3M315.1 63.8l.6 .3M222.1 111.9v.8M223.6 112.7v-.8M100.6 197.1v.8M124.6 197.1v.8" fill="none" stroke="#808080" stroke-width=".3" stroke-dasharray="6.3 1.3 1.3 1.3 1.3 1.3"/>
<path d="M225.9 47.5v64.4M177.6 238.1v26.1" fill="none" stroke="#808080" stroke-width=".3" stroke-dasharray="6.3 1.3 1.3 1.3 1.3 1.3" stroke-dashoffset="2.8"/>
<path d="M36.5 151.9h152.2M36.5 196.1h152.2" fill="none" stroke="#808080" stroke-width=".3" stroke-dasharray="6.3 1.3 1.3 1.3 1.3 1.3" stroke-dashoffset="3.2"/>
<path d="M254 74l106.4-61.4M254 125l106.4-61.4" fill="none" stroke="#808080" stroke-width=".3" stroke-dasharray="6.3 1.3 1.3 1.3 1.3 1.3" stroke-dashoffset="-1.1"/>
<path d="M252.1 72.2l107.7-62.1" fill="none" stroke="#808080" stroke-width=".3" stroke-dasharray="6.3 1.3 1.3 1.3 1.3 1.3" stroke-dashoffset="4.5"/>
<path d="M251.5 73.3v52.5" fill="none" stroke="#808080" stroke-width=".3" stroke-dasharray="6.3 1.3 1.3 1.3 1.3 1.3" stroke-dashoffset="2.3"/>
<path d="M360.4 63.6v-51M254 125v-51" fill="none" stroke="#808080" stroke-width=".3" stroke-dasharray="6.3 1.3 1.3 1.3 1.3 1.3" stroke-dashoffset="3.1"/>
<g font-size="10.6">
<text x="328.9" y="248.1">MMP.00.00.00.001</text>
<text x="310.5" y="268.1">Front panel</text>
</g>
<g font-size="10.5">
<text x="282.7" y="22.5">Isometric</text>
<text x="100.6" y="28.8">A</text>
<text x="217.7" y="31">A-A</text>
<text x="81.6" y="57.5">C</text>
<text x="20.7" y="70.4">B</text>
<text x="200.2" y="70.4">B</text>
<text x="81.6" y="94.1">C</text>
<text x="302.9" y="125">R=2,4 K=0,47</text>
<text x="100.6" y="138.6">A</text>
<text x="107.9" y="182.3">B-B</text>
<text x="165.5" y="219.2">C-C (2 : 1)</text>
</g>
<g font-size="7.6">
<text x="77.4" y="9.9" transform="rotate(-180 77.4 9.9)">MMP.00.00.00.001</text>
<text x="399.7" y="266.4">1:2.5</text>
</g>
<text font-size="7.5" x="171.7" y="226.5">4 places</text>
<text font-size="7.1" x="386.3" y="22.4">Ra 12,5</text>
<g font-size="5.3">
<text x="130.4" y="41.1">22,5</text>
<text x="157.1" y="40.7">12</text>
<text x="230.2" y="40.1">20</text>
<text x="233.5" y="83.6" transform="rotate(-90 233.5 83.6)">165</text>
<text x="346.3" y="83.4">Face surface</text>
<text x="131.8" y="117.9">22</text>
<text x="149" y="117.9">18,5</text>
<text x="195.5" y="141.6" transform="rotate(-90 195.5 141.6)">20</text>
<text x="303.9" y="141">Up 90° R 2.4</text>
<text x="380.2" y="154.2">18,2**</text>
<text x="111.4" y="159.1">385</text>
<text x="349" y="156.4" transform="rotate(-90 349 156.4)">18,2**</text>
<text x="194.1" y="176.2">2*</text>
<text x="407.1" y="179.5" transform="rotate(-90 407.1 179.5)">198</text>
<text x="238.8" y="187.1" transform="rotate(-90 238.8 187.1)">Up 90° R 2.4</text>
<text x="391.3" y="187.1" transform="rotate(-90 391.3 187.1)">Up 90° R 2.4</text>
<text x="243.8" y="196.4">18,2**</text>
<text x="378.9" y="203.2" transform="rotate(-90 378.9 203.2)">18,2**</text>
<text x="303.9" y="205.7">Up 90° R 2.4</text>
<text x="313.8" y="222.9">418</text>
<text x="164.6" y="239.7" transform="rotate(-90 164.6 239.7)">3,4*</text>
<text x="29.2" y="243.7">1</text>
<text x="35.2" y="243.7">* Reference dimensions.</text>
<text x="29.2" y="248.3">2</text>
<text x="35.2" y="248.3">** Dimensions provided by the tool.</text>
<text x="195.2" y="249.9" transform="rotate(-90 195.2 249.9)">6,6</text>
<text x="29.2" y="257.5">4</text>
<text x="29.2" y="252.9">3</text>
<text x="35.2" y="257.5">General tolerance DIN ISO 2768 - medium.</text>
<text x="35.2" y="252.9">File MMP.00.00.00.001 Front panel_s2.dxf&quot;.</text>
<text x="203.8" y="252.8" transform="rotate(-90 203.8 252.8)">90°</text>
<text x="29.2" y="262.2">5</text>
<text x="35.2" y="262.2">Inner banding R = 2,4. K-Factor = 0,47.</text>
<text x="29.2" y="266.8">6</text>
<text x="35.2" y="266.8">Deburr and break sharp edges 0,1...0,3 mm.</text>
<text x="29.2" y="271.4">7</text>
<text x="35.2" y="271.4">All dimensions are in mm.</text>
<text x="29.2" y="276">8</text>
<text x="35.2" y="276">Coating: enamel powder white, glossy RAL 9016.</text>
</g>
<g font-size="4.5">
<text x="383.3" y="255.9">Weight</text>
<text x="401.8" y="255.8">Scale</text>
<text x="231" y="260.9">Rev.</text>
<text x="238" y="260.9">Sheet</text>
<text x="250" y="260.8">Revision №</text>
<text x="274.4" y="260.8">Sign</text>
<text x="286.4" y="260.8">Date</text>
<text x="230.8" y="265.8">Drawn by</text>
<text x="230.8" y="270.8">Checked</text>
<text x="367.8" y="275.7">Sheet</text>
<text x="389" y="275.8">of Sheets</text>
<text x="409.9" y="275.8">1</text>
<text x="310.3" y="286.7">Sheet 2.0 Steel EN 1.0114</text>
<text x="370.1" y="295.7">Sheet Size: А3</text>
</g>
</svg>
